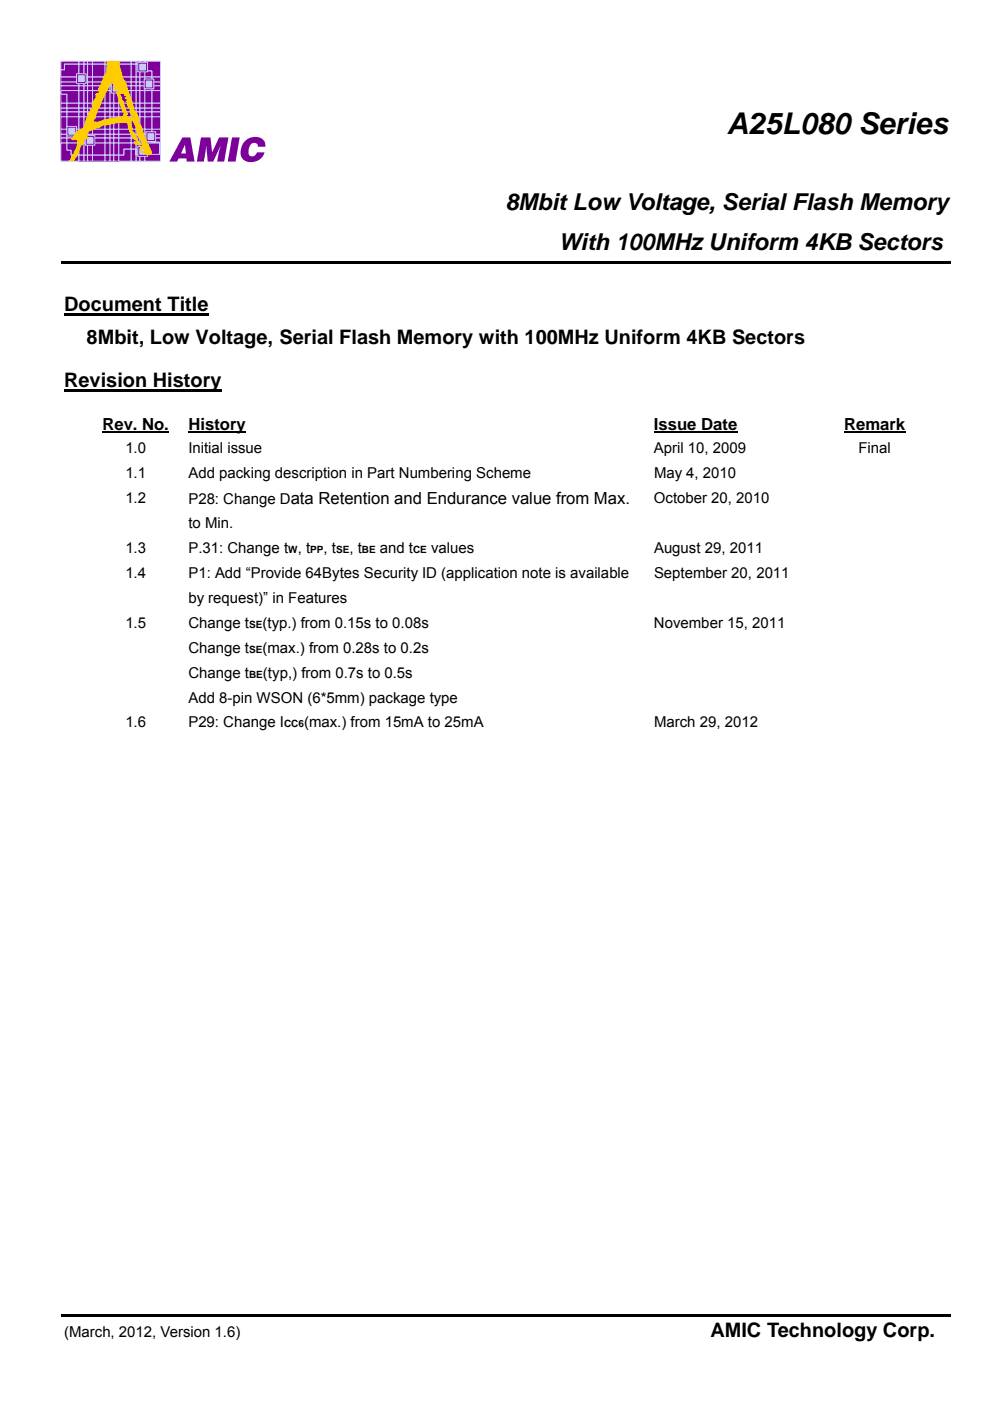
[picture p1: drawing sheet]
<svg xmlns="http://www.w3.org/2000/svg" width="210mm" height="297mm" viewBox="0 0 210 297" stroke-linecap="round" stroke-linejoin="round" font-family="sans-serif">
<path d="M13.1 55.4h188.6v.5h-188.6zM13.1 278.6h188.6v.5h-188.6z" fill="#000"/>
<path d="M12.9 14.8v5.2z" fill-rule="evenodd" fill="#7e009a"/>
<path d="M12.9 14.8v5.2z" fill="none" stroke="#ccf" stroke-width=".21"/>
<path d="M30.7 13h3.3v3.3h-1.8v-1.3h-1.4z" fill-rule="evenodd" fill="#7e009a"/>
<path d="M30.7 13h3.3v3.3h-1.8v-1.3h-1.4z" fill="none" stroke="#ccf" stroke-width=".21"/>
<path d="M30.7 13.6l.1 1.4h1.4v1.3h-1.5z" fill-rule="evenodd" fill="#7e009a"/>
<path d="M30.7 13.6l.1 1.4h1.4v1.3h-1.5z" fill="none" stroke="#ccf" stroke-width=".21"/>
<path d="M23.3 17.4h.9v.8h-.9z" fill="#7e009a"/>
<path d="M23.3 17.4h.9v.8h-.9z" fill="none" stroke="#ccf" stroke-width=".21"/>
<path d="M25.2 17.4h2.6v.8h-2.6z" fill="#7e009a"/>
<path d="M25.2 17.4h2.6v.8h-2.6z" fill="none" stroke="#ccf" stroke-width=".21"/>
<path d="M28.9 13h.8v.6h-.8z" fill="#7e009a"/>
<path d="M28.9 13h.8v.6h-.8z" fill="none" stroke="#ccf" stroke-width=".21"/>
<path d="M28.9 13.6h.8v2.7h-.8z" fill="#7e009a"/>
<path d="M28.9 13.6h.8v2.7h-.8z" fill="none" stroke="#ccf" stroke-width=".21"/>
<path d="M23.3 24.7h.9v2.7h-.9z" fill="#7e009a"/>
<path d="M23.3 24.7h.9v2.7h-.9z" fill="none" stroke="#ccf" stroke-width=".21"/>
<path d="M17.8 17.4h.8v.8h-.8z" fill="#7e009a"/>
<path d="M17.8 17.4h.8v.8h-.8z" fill="none" stroke="#ccf" stroke-width=".21"/>
<path d="M19.6 17.4h2.7v.8h-2.7z" fill="#7e009a"/>
<path d="M19.6 17.4h2.7v.8h-2.7z" fill="none" stroke="#ccf" stroke-width=".21"/>
<path d="M19.6 24.7h2.7v2.7h-2.7z" fill="#7e009a"/>
<path d="M19.6 24.7h2.7v2.7h-2.7z" fill="none" stroke="#ccf" stroke-width=".21"/>
<path d="M17.8 13h.8v.6h-.8z" fill="#7e009a"/>
<path d="M17.8 13h.8v.6h-.8z" fill="none" stroke="#ccf" stroke-width=".21"/>
<path d="M17.8 13.6h.8v2.7h-.8z" fill="#7e009a"/>
<path d="M17.8 13.6h.8v2.7h-.8z" fill="none" stroke="#ccf" stroke-width=".21"/>
<path d="M23.3 22.9h.9v.8h-.9z" fill="#7e009a"/>
<path d="M23.3 22.9h.9v.8h-.9z" fill="none" stroke="#ccf" stroke-width=".21"/>
<path d="M12.9 13h3.8v.6h-3v1.2h-.8z" fill-rule="evenodd" fill="#7e009a"/>
<path d="M12.9 13h3.8v.6h-3v1.2h-.8z" fill="none" stroke="#ccf" stroke-width=".21"/>
<path d="M13.7 13.6h3v2.7h-3.8v-1.5h.8z" fill-rule="evenodd" fill="#7e009a"/>
<path d="M13.7 13.6h3v2.7h-3.8v-1.5h.8z" fill="none" stroke="#ccf" stroke-width=".21"/>
<path d="M25.2 22.9h2.6v.8h-2.6z" fill="#7e009a"/>
<path d="M25.2 22.9h2.6v.8h-2.6z" fill="none" stroke="#ccf" stroke-width=".21"/>
<path d="M19.6 13h2.7v.6h-2.7z" fill="#7e009a"/>
<path d="M19.6 13h2.7v.6h-2.7z" fill="none" stroke="#ccf" stroke-width=".21"/>
<path d="M19.6 13.6h2.7v2.7h-2.7z" fill="#7e009a"/>
<path d="M19.6 13.6h2.7v2.7h-2.7z" fill="none" stroke="#ccf" stroke-width=".21"/>
<path d="M25.2 13h2.6v.6h-2.6z" fill="#7e009a"/>
<path d="M25.2 13h2.6v.6h-2.6z" fill="none" stroke="#ccf" stroke-width=".21"/>
<path d="M25.2 13.6h2.6v2.7h-2.6z" fill="#7e009a"/>
<path d="M25.2 13.6h2.6v2.7h-2.6z" fill="none" stroke="#ccf" stroke-width=".21"/>
<path d="M25.2 24.7h2.6v2.7h-2.6z" fill="#7e009a"/>
<path d="M25.2 24.7h2.6v2.7h-2.6z" fill="none" stroke="#ccf" stroke-width=".21"/>
<path d="M23.3 13h.9v.6h-.9z" fill="#7e009a"/>
<path d="M23.3 13h.9v.6h-.9z" fill="none" stroke="#ccf" stroke-width=".21"/>
<path d="M23.3 13.6h.9v2.7h-.9z" fill="#7e009a"/>
<path d="M23.3 13.6h.9v2.7h-.9z" fill="none" stroke="#ccf" stroke-width=".21"/>
<path d="M19.6 19.2h2.7v2.7h-2.7z" fill="#7e009a"/>
<path d="M19.6 19.2h2.7v2.7h-2.7z" fill="none" stroke="#ccf" stroke-width=".21"/>
<path d="M28.9 22.9h.8v.8h-.8z" fill="#7e009a"/>
<path d="M28.9 22.9h.8v.8h-.8z" fill="none" stroke="#ccf" stroke-width=".21"/>
<path d="M23.3 19.2h.9v2.7h-.9z" fill="#7e009a"/>
<path d="M23.3 19.2h.9v2.7h-.9z" fill="none" stroke="#ccf" stroke-width=".21"/>
<path d="M28.9 24.7h.8v2.7h-.8z" fill="#7e009a"/>
<path d="M28.9 24.7h.8v2.7h-.8z" fill="none" stroke="#ccf" stroke-width=".21"/>
<path d="M28.9 19.2h.8v2.7h-.8z" fill="#7e009a"/>
<path d="M28.9 19.2h.8v2.7h-.8z" fill="none" stroke="#ccf" stroke-width=".21"/>
<path d="M28.9 28.4h.8v.9h-.8z" fill="#7e009a"/>
<path d="M28.9 28.4h.8v.9h-.8z" fill="none" stroke="#ccf" stroke-width=".21"/>
<path d="M28.9 17.4h.8v.8h-.8z" fill="#7e009a"/>
<path d="M28.9 17.4h.8v.8h-.8z" fill="none" stroke="#ccf" stroke-width=".21"/>
<path d="M12.9 17.4h3.8v.8h-3.8z" fill="#7e009a"/>
<path d="M12.9 17.4h3.8v.8h-3.8z" fill="none" stroke="#ccf" stroke-width=".21"/>
<path d="M23.3 28.4h.9v.9h-.9z" fill="#7e009a"/>
<path d="M23.3 28.4h.9v.9h-.9z" fill="none" stroke="#ccf" stroke-width=".21"/>
<path d="M17.8 24.7h.8v2.7h-.8z" fill="#7e009a"/>
<path d="M17.8 24.7h.8v2.7h-.8z" fill="none" stroke="#ccf" stroke-width=".21"/>
<path d="M17.8 22.9h.8v.8h-.8z" fill="#7e009a"/>
<path d="M17.8 22.9h.8v.8h-.8z" fill="none" stroke="#ccf" stroke-width=".21"/>
<path d="M25.2 28.4h2.6v.9h-2.6z" fill="#7e009a"/>
<path d="M25.2 28.4h2.6v.9h-2.6z" fill="none" stroke="#ccf" stroke-width=".21"/>
<path d="M17.8 28.4h.8v.9h-.8z" fill="#7e009a"/>
<path d="M17.8 28.4h.8v.9h-.8z" fill="none" stroke="#ccf" stroke-width=".21"/>
<path d="M19.6 28.4h2.7v.9h-2.7z" fill="#7e009a"/>
<path d="M19.6 28.4h2.7v.9h-2.7z" fill="none" stroke="#ccf" stroke-width=".21"/>
<path d="M19.6 22.9h2.7v.8h-2.7z" fill="#7e009a"/>
<path d="M19.6 22.9h2.7v.8h-2.7z" fill="none" stroke="#ccf" stroke-width=".21"/>
<path d="M17.8 19.2h.8v2.7h-.8z" fill="#7e009a"/>
<path d="M17.8 19.2h.8v2.7h-.8z" fill="none" stroke="#ccf" stroke-width=".21"/>
<path d="M12.9 24.7h1.3v2.7h-1.3z" fill="#7e009a"/>
<path d="M12.9 24.7h1.3v2.7h-1.3z" fill="none" stroke="#ccf" stroke-width=".21"/>
<path d="M14.2 24.7h2.5v2.7h-2.5z" fill="#7e009a"/>
<path d="M14.2 24.7h2.5v2.7h-2.5z" fill="none" stroke="#ccf" stroke-width=".21"/>
<path d="M32.2 19.2h1.8v2.7h-1.8z" fill="#7e009a"/>
<path d="M32.2 19.2h1.8v2.7h-1.8z" fill="none" stroke="#ccf" stroke-width=".21"/>
<path d="M30.7 19.2h1.5v2.7h-1.5z" fill="#7e009a"/>
<path d="M30.7 19.2h1.5v2.7h-1.5z" fill="none" stroke="#ccf" stroke-width=".21"/>
<path d="M12.9 30.3h1.3v1.5h.9v1.1h1.6v1.3h-3.8z" fill-rule="evenodd" fill="#7e009a"/>
<path d="M12.9 30.3h1.3v1.5h.9v1.1h1.6v1.3h-3.8z" fill="none" stroke="#ccf" stroke-width=".21"/>
<path d="M14.2 30.3h2.5v2.6h-1.6v-1.1h-.9z" fill-rule="evenodd" fill="#7e009a"/>
<path d="M14.2 30.3h2.5v2.6h-1.6v-1.1h-.9z" fill="none" stroke="#ccf" stroke-width=".21"/>
<path d="M12.9 28.4h1.3v.9h-1.3z" fill="#7e009a"/>
<path d="M12.9 28.4h1.3v.9h-1.3z" fill="none" stroke="#ccf" stroke-width=".21"/>
<path d="M14.2 28.4h2.5v.9h-2.5z" fill="#7e009a"/>
<path d="M14.2 28.4h2.5v.9h-2.5z" fill="none" stroke="#ccf" stroke-width=".21"/>
<path d="M25.2 19.2h2.6v2.7h-2.6z" fill="#7e009a"/>
<path d="M25.2 19.2h2.6v2.7h-2.6z" fill="none" stroke="#ccf" stroke-width=".21"/>
<path d="M17.8 32.9h.8v1.3h-.8z" fill="#7e009a"/>
<path d="M17.8 32.9h.8v1.3h-.8z" fill="none" stroke="#ccf" stroke-width=".21"/>
<path d="M17.8 30.3h.8v2.6h-.8z" fill="#7e009a"/>
<path d="M17.8 30.3h.8v2.6h-.8z" fill="none" stroke="#ccf" stroke-width=".21"/>
<path d="M26.3 31.6h1.5v2.6h-2.6v-1.3h1.1z" fill-rule="evenodd" fill="#7e009a"/>
<path d="M26.3 31.6h1.5v2.6h-2.6v-1.3h1.1z" fill="none" stroke="#ccf" stroke-width=".21"/>
<path d="M25.2 30.3h2.6v1.3h-1.5v1.3h-1.1z" fill-rule="evenodd" fill="#7e009a"/>
<path d="M25.2 30.3h2.6v1.3h-1.5v1.3h-1.1z" fill="none" stroke="#ccf" stroke-width=".21"/>
<path d="M30.7 32.7h3.1v-2.4h.2v3.9h-3.3z" fill-rule="evenodd" fill="#7e009a"/>
<path d="M30.7 32.7h3.1v-2.4h.2v3.9h-3.3z" fill="none" stroke="#ccf" stroke-width=".21"/>
<path d="M30.7 30.3h3.1v2.4h-3.1z" fill="#7e009a"/>
<path d="M30.7 30.3h3.1v2.4h-3.1z" fill="none" stroke="#ccf" stroke-width=".21"/>
<path d="M28.9 32.7h.8v1.5h-.8z" fill="#7e009a"/>
<path d="M28.9 32.7h.8v1.5h-.8z" fill="none" stroke="#ccf" stroke-width=".21"/>
<path d="M28.9 30.3h.8v2.4h-.8z" fill="#7e009a"/>
<path d="M28.9 30.3h.8v2.4h-.8z" fill="none" stroke="#ccf" stroke-width=".21"/>
<path d="M32.2 28.4h1.8v.9h-1.8z" fill="#7e009a"/>
<path d="M32.2 28.4h1.8v.9h-1.8z" fill="none" stroke="#ccf" stroke-width=".21"/>
<path d="M30.7 28.4h1.5v.9h-1.5z" fill="#7e009a"/>
<path d="M30.7 28.4h1.5v.9h-1.5z" fill="none" stroke="#ccf" stroke-width=".21"/>
<path d="M19.6 32.9h2.7v1.3h-2.7z" fill="#7e009a"/>
<path d="M19.6 32.9h2.7v1.3h-2.7z" fill="none" stroke="#ccf" stroke-width=".21"/>
<path d="M19.6 30.3h2.7v2.6h-2.7z" fill="#7e009a"/>
<path d="M19.6 30.3h2.7v2.6h-2.7z" fill="none" stroke="#ccf" stroke-width=".21"/>
<path d="M32.2 24.7h1.8v2.7h-1.8z" fill="#7e009a"/>
<path d="M32.2 24.7h1.8v2.7h-1.8z" fill="none" stroke="#ccf" stroke-width=".21"/>
<path d="M30.7 24.7h1.5v2.7h-1.5z" fill="#7e009a"/>
<path d="M30.7 24.7h1.5v2.7h-1.5z" fill="none" stroke="#ccf" stroke-width=".21"/>
<path d="M12.9 20h1.3v1.9h-1.3z" fill="#7e009a"/>
<path d="M12.9 20h1.3v1.9h-1.3z" fill="none" stroke="#ccf" stroke-width=".21"/>
<path d="M12.9 19.2h3.8v2.7h-2.5v-1.9h-1.3z" fill-rule="evenodd" fill="#7e009a"/>
<path d="M12.9 19.2h3.8v2.7h-2.5v-1.9h-1.3z" fill="none" stroke="#ccf" stroke-width=".21"/>
<path d="M23.3 32.9h.9v1.3h-.9z" fill="#7e009a"/>
<path d="M23.3 32.9h.9v1.3h-.9z" fill="none" stroke="#ccf" stroke-width=".21"/>
<path d="M23.3 30.3h.9v2.6h-.9z" fill="#7e009a"/>
<path d="M23.3 30.3h.9v2.6h-.9z" fill="none" stroke="#ccf" stroke-width=".21"/>
<path d="M32.2 22.9h1.8v.8h-1.8z" fill="#7e009a"/>
<path d="M32.2 22.9h1.8v.8h-1.8z" fill="none" stroke="#ccf" stroke-width=".21"/>
<path d="M30.7 22.9h1.5v.8h-1.5z" fill="#7e009a"/>
<path d="M30.7 22.9h1.5v.8h-1.5z" fill="none" stroke="#ccf" stroke-width=".21"/>
<path d="M32.2 17.4h1.8v.8h-1.8z" fill="#7e009a"/>
<path d="M32.2 17.4h1.8v.8h-1.8z" fill="none" stroke="#ccf" stroke-width=".21"/>
<path d="M30.7 17.4h1.5v.8h-1.5z" fill="#7e009a"/>
<path d="M30.7 17.4h1.5v.8h-1.5z" fill="none" stroke="#ccf" stroke-width=".21"/>
<path d="M12.9 22.9h1.3v.8h-1.3z" fill="#7e009a"/>
<path d="M12.9 22.9h1.3v.8h-1.3z" fill="none" stroke="#ccf" stroke-width=".21"/>
<path d="M14.2 22.9h2.5v.8h-2.5z" fill="#7e009a"/>
<path d="M14.2 22.9h2.5v.8h-2.5z" fill="none" stroke="#ccf" stroke-width=".21"/>
<path d="M19.6 16.3h2.7v1.1h-2.7z" fill="#7e009a"/>
<path d="M19.6 16.3h2.7v1.1h-2.7z" fill="none" stroke="#ccf" stroke-width=".21"/>
<path d="M23.3 16.3h.9v1.1h-.9z" fill="#7e009a"/>
<path d="M23.3 16.3h.9v1.1h-.9z" fill="none" stroke="#ccf" stroke-width=".21"/>
<path d="M25.2 16.3h2.6v1.1h-2.6z" fill="#7e009a"/>
<path d="M25.2 16.3h2.6v1.1h-2.6z" fill="none" stroke="#ccf" stroke-width=".21"/>
<path d="M12.9 16.3h3.8v1.1h-3.8z" fill="#7e009a"/>
<path d="M12.9 16.3h3.8v1.1h-3.8z" fill="none" stroke="#ccf" stroke-width=".21"/>
<path d="M17.8 16.3h.8v1.1h-.8z" fill="#7e009a"/>
<path d="M17.8 16.3h.8v1.1h-.8z" fill="none" stroke="#ccf" stroke-width=".21"/>
<path d="M28.9 16.3h.8v1.1h-.8z" fill="#7e009a"/>
<path d="M28.9 16.3h.8v1.1h-.8z" fill="none" stroke="#ccf" stroke-width=".21"/>
<path d="M32.2 16.3h1.8v1.1h-1.8z" fill="#7e009a"/>
<path d="M32.2 16.3h1.8v1.1h-1.8z" fill="none" stroke="#ccf" stroke-width=".21"/>
<path d="M30.7 16.3h1.5v1.1h-1.5z" fill="#7e009a"/>
<path d="M30.7 16.3h1.5v1.1h-1.5z" fill="none" stroke="#ccf" stroke-width=".21"/>
<path d="M28.9 18.2h.8v1h-.8z" fill="#7e009a"/>
<path d="M28.9 18.2h.8v1h-.8z" fill="none" stroke="#ccf" stroke-width=".21"/>
<path d="M23.3 18.2h.9v1h-.9z" fill="#7e009a"/>
<path d="M23.3 18.2h.9v1h-.9z" fill="none" stroke="#ccf" stroke-width=".21"/>
<path d="M19.6 18.2h2.7v1h-2.7z" fill="#7e009a"/>
<path d="M19.6 18.2h2.7v1h-2.7z" fill="none" stroke="#ccf" stroke-width=".21"/>
<path d="M25.2 18.2h2.6v1h-2.6z" fill="#7e009a"/>
<path d="M25.2 18.2h2.6v1h-2.6z" fill="none" stroke="#ccf" stroke-width=".21"/>
<path d="M12.9 18.2h3.8v1h-3.8z" fill="#7e009a"/>
<path d="M12.9 18.2h3.8v1h-3.8z" fill="none" stroke="#ccf" stroke-width=".21"/>
<path d="M17.8 18.2h.8v1h-.8z" fill="#7e009a"/>
<path d="M17.8 18.2h.8v1h-.8z" fill="none" stroke="#ccf" stroke-width=".21"/>
<path d="M32.2 18.2h1.8v1h-1.8z" fill="#7e009a"/>
<path d="M32.2 18.2h1.8v1h-1.8z" fill="none" stroke="#ccf" stroke-width=".21"/>
<path d="M30.7 18.2h1.5v1h-1.5z" fill="#7e009a"/>
<path d="M30.7 18.2h1.5v1h-1.5z" fill="none" stroke="#ccf" stroke-width=".21"/>
<path d="M19.6 21.9h2.7v1h-2.7z" fill="#7e009a"/>
<path d="M19.6 21.9h2.7v1h-2.7z" fill="none" stroke="#ccf" stroke-width=".21"/>
<path d="M12.9 21.9h1.3v1h-1.3z" fill="#7e009a"/>
<path d="M12.9 21.9h1.3v1h-1.3z" fill="none" stroke="#ccf" stroke-width=".21"/>
<path d="M14.2 21.9h2.5v1h-2.5z" fill="#7e009a"/>
<path d="M14.2 21.9h2.5v1h-2.5z" fill="none" stroke="#ccf" stroke-width=".21"/>
<path d="M32.2 21.9h1.8v1h-1.8z" fill="#7e009a"/>
<path d="M32.2 21.9h1.8v1h-1.8z" fill="none" stroke="#ccf" stroke-width=".21"/>
<path d="M30.7 21.9h1.5v1h-1.5z" fill="#7e009a"/>
<path d="M30.7 21.9h1.5v1h-1.5z" fill="none" stroke="#ccf" stroke-width=".21"/>
<path d="M25.2 21.9h2.6v1h-2.6z" fill="#7e009a"/>
<path d="M25.2 21.9h2.6v1h-2.6z" fill="none" stroke="#ccf" stroke-width=".21"/>
<path d="M17.8 21.9h.8v1h-.8z" fill="#7e009a"/>
<path d="M17.8 21.9h.8v1h-.8z" fill="none" stroke="#ccf" stroke-width=".21"/>
<path d="M28.9 21.9h.8v1h-.8z" fill="#7e009a"/>
<path d="M28.9 21.9h.8v1h-.8z" fill="none" stroke="#ccf" stroke-width=".21"/>
<path d="M23.3 21.9h.9v1h-.9z" fill="#7e009a"/>
<path d="M23.3 21.9h.9v1h-.9z" fill="none" stroke="#ccf" stroke-width=".21"/>
<path d="M32.2 23.7h1.8v1h-1.8z" fill="#7e009a"/>
<path d="M32.2 23.7h1.8v1h-1.8z" fill="none" stroke="#ccf" stroke-width=".21"/>
<path d="M30.7 23.7h1.5v1h-1.5z" fill="#7e009a"/>
<path d="M30.7 23.7h1.5v1h-1.5z" fill="none" stroke="#ccf" stroke-width=".21"/>
<path d="M17.8 23.7h.8v1h-.8z" fill="#7e009a"/>
<path d="M17.8 23.7h.8v1h-.8z" fill="none" stroke="#ccf" stroke-width=".21"/>
<path d="M12.9 23.7h1.3v1h-1.3z" fill="#7e009a"/>
<path d="M12.9 23.7h1.3v1h-1.3z" fill="none" stroke="#ccf" stroke-width=".21"/>
<path d="M14.2 23.7h2.5v1h-2.5z" fill="#7e009a"/>
<path d="M14.2 23.7h2.5v1h-2.5z" fill="none" stroke="#ccf" stroke-width=".21"/>
<path d="M23.3 23.7h.9v1h-.9z" fill="#7e009a"/>
<path d="M23.3 23.7h.9v1h-.9z" fill="none" stroke="#ccf" stroke-width=".21"/>
<path d="M19.6 23.7h2.7v1h-2.7z" fill="#7e009a"/>
<path d="M19.6 23.7h2.7v1h-2.7z" fill="none" stroke="#ccf" stroke-width=".21"/>
<path d="M28.9 23.7h.8v1h-.8z" fill="#7e009a"/>
<path d="M28.9 23.7h.8v1h-.8z" fill="none" stroke="#ccf" stroke-width=".21"/>
<path d="M25.2 23.7h2.6v1h-2.6z" fill="#7e009a"/>
<path d="M25.2 23.7h2.6v1h-2.6z" fill="none" stroke="#ccf" stroke-width=".21"/>
<path d="M28.9 27.4h.8v1h-.8z" fill="#7e009a"/>
<path d="M28.9 27.4h.8v1h-.8z" fill="none" stroke="#ccf" stroke-width=".21"/>
<path d="M23.3 27.4h.9v1h-.9z" fill="#7e009a"/>
<path d="M23.3 27.4h.9v1h-.9z" fill="none" stroke="#ccf" stroke-width=".21"/>
<path d="M17.8 27.4h.8v1h-.8z" fill="#7e009a"/>
<path d="M17.8 27.4h.8v1h-.8z" fill="none" stroke="#ccf" stroke-width=".21"/>
<path d="M25.2 27.4h2.6v1h-2.6z" fill="#7e009a"/>
<path d="M25.2 27.4h2.6v1h-2.6z" fill="none" stroke="#ccf" stroke-width=".21"/>
<path d="M19.6 27.4h2.7v1h-2.7z" fill="#7e009a"/>
<path d="M19.6 27.4h2.7v1h-2.7z" fill="none" stroke="#ccf" stroke-width=".21"/>
<path d="M12.9 27.4h1.3v1h-1.3z" fill="#7e009a"/>
<path d="M12.9 27.4h1.3v1h-1.3z" fill="none" stroke="#ccf" stroke-width=".21"/>
<path d="M14.2 27.4h2.5v1h-2.5z" fill="#7e009a"/>
<path d="M14.2 27.4h2.5v1h-2.5z" fill="none" stroke="#ccf" stroke-width=".21"/>
<path d="M32.2 27.4h1.8v1h-1.8z" fill="#7e009a"/>
<path d="M32.2 27.4h1.8v1h-1.8z" fill="none" stroke="#ccf" stroke-width=".21"/>
<path d="M30.7 27.4h1.5v1h-1.5z" fill="#7e009a"/>
<path d="M30.7 27.4h1.5v1h-1.5z" fill="none" stroke="#ccf" stroke-width=".21"/>
<path d="M28.9 29.3h.8v1h-.8z" fill="#7e009a"/>
<path d="M28.9 29.3h.8v1h-.8z" fill="none" stroke="#ccf" stroke-width=".21"/>
<path d="M17.8 29.3h.8v1h-.8z" fill="#7e009a"/>
<path d="M17.8 29.3h.8v1h-.8z" fill="none" stroke="#ccf" stroke-width=".21"/>
<path d="M23.3 29.3h.9v1h-.9z" fill="#7e009a"/>
<path d="M23.3 29.3h.9v1h-.9z" fill="none" stroke="#ccf" stroke-width=".21"/>
<path d="M25.2 29.3h2.6v1h-2.6z" fill="#7e009a"/>
<path d="M25.2 29.3h2.6v1h-2.6z" fill="none" stroke="#ccf" stroke-width=".21"/>
<path d="M32.2 29.3h1.8v1h-.2v-.1h-1.6z" fill-rule="evenodd" fill="#7e009a"/>
<path d="M32.2 29.3h1.8v1h-.2v-.1h-1.6z" fill="none" stroke="#ccf" stroke-width=".21"/>
<path d="M30.7 29.3h1.5v.9h1.6v.1h-3.1z" fill-rule="evenodd" fill="#7e009a"/>
<path d="M30.7 29.3h1.5v.9h1.6v.1h-3.1z" fill="none" stroke="#ccf" stroke-width=".21"/>
<path d="M12.9 29.3h1.3v1h-1.3z" fill="#7e009a"/>
<path d="M12.9 29.3h1.3v1h-1.3z" fill="none" stroke="#ccf" stroke-width=".21"/>
<path d="M14.2 29.3h2.5v1h-2.5z" fill="#7e009a"/>
<path d="M14.2 29.3h2.5v1h-2.5z" fill="none" stroke="#ccf" stroke-width=".21"/>
<path d="M19.6 29.3h2.7v1h-2.7z" fill="#7e009a"/>
<path d="M19.6 29.3h2.7v1h-2.7z" fill="none" stroke="#ccf" stroke-width=".21"/>
<path d="M16.7 13h1.1v.6h-1.1z" fill="#7e009a"/>
<path d="M16.7 13h1.1v.6h-1.1z" fill="none" stroke="#ccf" stroke-width=".21"/>
<path d="M16.7 13.6h1.1v2.7h-1.1z" fill="#7e009a"/>
<path d="M16.7 13.6h1.1v2.7h-1.1z" fill="none" stroke="#ccf" stroke-width=".21"/>
<path d="M16.7 32.9h1.1v1.3h-1.1z" fill="#7e009a"/>
<path d="M16.7 32.9h1.1v1.3h-1.1z" fill="none" stroke="#ccf" stroke-width=".21"/>
<path d="M16.7 30.3h1.1v2.6h-1.1z" fill="#7e009a"/>
<path d="M16.7 30.3h1.1v2.6h-1.1z" fill="none" stroke="#ccf" stroke-width=".21"/>
<path d="M16.7 24.7h1.1v2.7h-1.1z" fill="#7e009a"/>
<path d="M16.7 24.7h1.1v2.7h-1.1z" fill="none" stroke="#ccf" stroke-width=".21"/>
<path d="M16.7 28.4h1.1v.9h-1.1z" fill="#7e009a"/>
<path d="M16.7 28.4h1.1v.9h-1.1z" fill="none" stroke="#ccf" stroke-width=".21"/>
<path d="M16.7 19.2h1.1v2.7h-1.1z" fill="#7e009a"/>
<path d="M16.7 19.2h1.1v2.7h-1.1z" fill="none" stroke="#ccf" stroke-width=".21"/>
<path d="M16.7 17.4h1.1v.8h-1.1z" fill="#7e009a"/>
<path d="M16.7 17.4h1.1v.8h-1.1z" fill="none" stroke="#ccf" stroke-width=".21"/>
<path d="M16.7 22.9h1.1v.8h-1.1z" fill="#7e009a"/>
<path d="M16.7 22.9h1.1v.8h-1.1z" fill="none" stroke="#ccf" stroke-width=".21"/>
<path d="M16.7 16.3h1.1v1.1h-1.1z" fill="#7e009a"/>
<path d="M16.7 16.3h1.1v1.1h-1.1z" fill="none" stroke="#ccf" stroke-width=".21"/>
<path d="M16.7 18.2h1.1v1h-1.1z" fill="#7e009a"/>
<path d="M16.7 18.2h1.1v1h-1.1z" fill="none" stroke="#ccf" stroke-width=".21"/>
<path d="M16.7 21.9h1.1v1h-1.1z" fill="#7e009a"/>
<path d="M16.7 21.9h1.1v1h-1.1z" fill="none" stroke="#ccf" stroke-width=".21"/>
<path d="M16.7 23.7h1.1v1h-1.1z" fill="#7e009a"/>
<path d="M16.7 23.7h1.1v1h-1.1z" fill="none" stroke="#ccf" stroke-width=".21"/>
<path d="M16.7 27.4h1.1v1h-1.1z" fill="#7e009a"/>
<path d="M16.7 27.4h1.1v1h-1.1z" fill="none" stroke="#ccf" stroke-width=".21"/>
<path d="M16.7 29.3h1.1v1h-1.1z" fill="#7e009a"/>
<path d="M16.7 29.3h1.1v1h-1.1z" fill="none" stroke="#ccf" stroke-width=".21"/>
<path d="M18.6 32.9h1v1.3h-1z" fill="#7e009a"/>
<path d="M18.6 32.9h1v1.3h-1z" fill="none" stroke="#ccf" stroke-width=".21"/>
<path d="M18.6 30.3h1v2.6h-1z" fill="#7e009a"/>
<path d="M18.6 30.3h1v2.6h-1z" fill="none" stroke="#ccf" stroke-width=".21"/>
<path d="M18.6 24.7h1v2.7h-1z" fill="#7e009a"/>
<path d="M18.6 24.7h1v2.7h-1z" fill="none" stroke="#ccf" stroke-width=".21"/>
<path d="M18.6 19.2h1v2.7h-1z" fill="#7e009a"/>
<path d="M18.6 19.2h1v2.7h-1z" fill="none" stroke="#ccf" stroke-width=".21"/>
<path d="M18.6 22.9h1v.8h-1z" fill="#7e009a"/>
<path d="M18.6 22.9h1v.8h-1z" fill="none" stroke="#ccf" stroke-width=".21"/>
<path d="M18.6 17.4h1v.8h-1z" fill="#7e009a"/>
<path d="M18.6 17.4h1v.8h-1z" fill="none" stroke="#ccf" stroke-width=".21"/>
<path d="M18.6 13h1v.6h-1z" fill="#7e009a"/>
<path d="M18.6 13h1v.6h-1z" fill="none" stroke="#ccf" stroke-width=".21"/>
<path d="M18.6 13.6h1v2.7h-1z" fill="#7e009a"/>
<path d="M18.6 13.6h1v2.7h-1z" fill="none" stroke="#ccf" stroke-width=".21"/>
<path d="M18.6 28.4h1v.9h-1z" fill="#7e009a"/>
<path d="M18.6 28.4h1v.9h-1z" fill="none" stroke="#ccf" stroke-width=".21"/>
<path d="M18.6 16.3h1v1.1h-1z" fill="#7e009a"/>
<path d="M18.6 16.3h1v1.1h-1z" fill="none" stroke="#ccf" stroke-width=".21"/>
<path d="M18.6 18.2h1v1h-1z" fill="#7e009a"/>
<path d="M18.6 18.2h1v1h-1z" fill="none" stroke="#ccf" stroke-width=".21"/>
<path d="M18.6 21.9h1v1h-1z" fill="#7e009a"/>
<path d="M18.6 21.9h1v1h-1z" fill="none" stroke="#ccf" stroke-width=".21"/>
<path d="M18.6 23.7h1v1h-1z" fill="#7e009a"/>
<path d="M18.6 23.7h1v1h-1z" fill="none" stroke="#ccf" stroke-width=".21"/>
<path d="M18.6 27.4h1v1h-1z" fill="#7e009a"/>
<path d="M18.6 27.4h1v1h-1z" fill="none" stroke="#ccf" stroke-width=".21"/>
<path d="M18.6 29.3h1v1h-1z" fill="#7e009a"/>
<path d="M18.6 29.3h1v1h-1z" fill="none" stroke="#ccf" stroke-width=".21"/>
<path d="M22.3 24.7h1v2.7h-1z" fill="#7e009a"/>
<path d="M22.3 24.7h1v2.7h-1z" fill="none" stroke="#ccf" stroke-width=".21"/>
<path d="M22.3 22.9h1v.8h-1z" fill="#7e009a"/>
<path d="M22.3 22.9h1v.8h-1z" fill="none" stroke="#ccf" stroke-width=".21"/>
<path d="M22.3 19.2h1v2.7h-1z" fill="#7e009a"/>
<path d="M22.3 19.2h1v2.7h-1z" fill="none" stroke="#ccf" stroke-width=".21"/>
<path d="M22.3 13h1v.6h-1z" fill="#7e009a"/>
<path d="M22.3 13h1v.6h-1z" fill="none" stroke="#ccf" stroke-width=".21"/>
<path d="M22.3 13.6h1v2.7h-1z" fill="#7e009a"/>
<path d="M22.3 13.6h1v2.7h-1z" fill="none" stroke="#ccf" stroke-width=".21"/>
<path d="M22.3 28.4h1v.9h-1z" fill="#7e009a"/>
<path d="M22.3 28.4h1v.9h-1z" fill="none" stroke="#ccf" stroke-width=".21"/>
<path d="M22.3 32.9h1v1.3h-1z" fill="#7e009a"/>
<path d="M22.3 32.9h1v1.3h-1z" fill="none" stroke="#ccf" stroke-width=".21"/>
<path d="M22.3 30.3h1v2.6h-1z" fill="#7e009a"/>
<path d="M22.3 30.3h1v2.6h-1z" fill="none" stroke="#ccf" stroke-width=".21"/>
<path d="M22.3 17.4h1v.8h-1z" fill="#7e009a"/>
<path d="M22.3 17.4h1v.8h-1z" fill="none" stroke="#ccf" stroke-width=".21"/>
<path d="M22.3 16.3h1v1.1h-1z" fill="#7e009a"/>
<path d="M22.3 16.3h1v1.1h-1z" fill="none" stroke="#ccf" stroke-width=".21"/>
<path d="M22.3 18.2h1v1h-1z" fill="#7e009a"/>
<path d="M22.3 18.2h1v1h-1z" fill="none" stroke="#ccf" stroke-width=".21"/>
<path d="M22.3 21.9h1v1h-1z" fill="#7e009a"/>
<path d="M22.3 21.9h1v1h-1z" fill="none" stroke="#ccf" stroke-width=".21"/>
<path d="M22.3 23.7h1v1h-1z" fill="#7e009a"/>
<path d="M22.3 23.7h1v1h-1z" fill="none" stroke="#ccf" stroke-width=".21"/>
<path d="M22.3 27.4h1v1h-1z" fill="#7e009a"/>
<path d="M22.3 27.4h1v1h-1z" fill="none" stroke="#ccf" stroke-width=".21"/>
<path d="M22.3 29.3h1v1h-1z" fill="#7e009a"/>
<path d="M22.3 29.3h1v1h-1z" fill="none" stroke="#ccf" stroke-width=".21"/>
<path d="M24.2 28.4h1v.9h-1z" fill="#7e009a"/>
<path d="M24.2 28.4h1v.9h-1z" fill="none" stroke="#ccf" stroke-width=".21"/>
<path d="M24.2 32.9h1v1.3h-1z" fill="#7e009a"/>
<path d="M24.2 32.9h1v1.3h-1z" fill="none" stroke="#ccf" stroke-width=".21"/>
<path d="M24.2 30.3h1v2.6h-1z" fill="#7e009a"/>
<path d="M24.2 30.3h1v2.6h-1z" fill="none" stroke="#ccf" stroke-width=".21"/>
<path d="M24.2 19.2h1v2.7h-1z" fill="#7e009a"/>
<path d="M24.2 19.2h1v2.7h-1z" fill="none" stroke="#ccf" stroke-width=".21"/>
<path d="M24.2 17.4h1v.8h-1z" fill="#7e009a"/>
<path d="M24.2 17.4h1v.8h-1z" fill="none" stroke="#ccf" stroke-width=".21"/>
<path d="M24.2 24.7h1v2.7h-1z" fill="#7e009a"/>
<path d="M24.2 24.7h1v2.7h-1z" fill="none" stroke="#ccf" stroke-width=".21"/>
<path d="M24.2 13h1v.6h-1z" fill="#7e009a"/>
<path d="M24.2 13h1v.6h-1z" fill="none" stroke="#ccf" stroke-width=".21"/>
<path d="M24.2 13.6h1v2.7h-1z" fill="#7e009a"/>
<path d="M24.2 13.6h1v2.7h-1z" fill="none" stroke="#ccf" stroke-width=".21"/>
<path d="M24.2 22.9h1v.8h-1z" fill="#7e009a"/>
<path d="M24.2 22.9h1v.8h-1z" fill="none" stroke="#ccf" stroke-width=".21"/>
<path d="M24.2 16.3h1v1.1h-1z" fill="#7e009a"/>
<path d="M24.2 16.3h1v1.1h-1z" fill="none" stroke="#ccf" stroke-width=".21"/>
<path d="M24.2 18.2h1v1h-1z" fill="#7e009a"/>
<path d="M24.2 18.2h1v1h-1z" fill="none" stroke="#ccf" stroke-width=".21"/>
<path d="M24.2 21.9h1v1h-1z" fill="#7e009a"/>
<path d="M24.2 21.9h1v1h-1z" fill="none" stroke="#ccf" stroke-width=".21"/>
<path d="M24.2 23.7h1v1h-1z" fill="#7e009a"/>
<path d="M24.2 23.7h1v1h-1z" fill="none" stroke="#ccf" stroke-width=".21"/>
<path d="M24.2 27.4h1v1h-1z" fill="#7e009a"/>
<path d="M24.2 27.4h1v1h-1z" fill="none" stroke="#ccf" stroke-width=".21"/>
<path d="M24.2 29.3h1v1h-1z" fill="#7e009a"/>
<path d="M24.2 29.3h1v1h-1z" fill="none" stroke="#ccf" stroke-width=".21"/>
<path d="M27.8 13h1.1v.6h-1.1z" fill="#7e009a"/>
<path d="M27.8 13h1.1v.6h-1.1z" fill="none" stroke="#ccf" stroke-width=".21"/>
<path d="M27.8 13.6h1.1v2.7h-1.1z" fill="#7e009a"/>
<path d="M27.8 13.6h1.1v2.7h-1.1z" fill="none" stroke="#ccf" stroke-width=".21"/>
<path d="M27.8 22.9h1.1v.8h-1.1z" fill="#7e009a"/>
<path d="M27.8 22.9h1.1v.8h-1.1z" fill="none" stroke="#ccf" stroke-width=".21"/>
<path d="M27.8 17.4h1.1v.8h-1.1z" fill="#7e009a"/>
<path d="M27.8 17.4h1.1v.8h-1.1z" fill="none" stroke="#ccf" stroke-width=".21"/>
<path d="M27.8 31.6h1l.1 2.6h-1.1z" fill-rule="evenodd" fill="#7e009a"/>
<path d="M27.8 31.6h1l.1 2.6h-1.1z" fill="none" stroke="#ccf" stroke-width=".21"/>
<path d="M27.8 30.3h1.1v2.4l-.1-1.1h-1z" fill-rule="evenodd" fill="#7e009a"/>
<path d="M27.8 30.3h1.1v2.4l-.1-1.1h-1z" fill="none" stroke="#ccf" stroke-width=".21"/>
<path d="M27.8 19.2h1.1v2.7h-1.1z" fill="#7e009a"/>
<path d="M27.8 19.2h1.1v2.7h-1.1z" fill="none" stroke="#ccf" stroke-width=".21"/>
<path d="M27.8 28.4h1.1v.9h-1.1z" fill="#7e009a"/>
<path d="M27.8 28.4h1.1v.9h-1.1z" fill="none" stroke="#ccf" stroke-width=".21"/>
<path d="M27.8 24.7h1.1v2.7h-1.1z" fill="#7e009a"/>
<path d="M27.8 24.7h1.1v2.7h-1.1z" fill="none" stroke="#ccf" stroke-width=".21"/>
<path d="M27.8 16.3h1.1v1.1h-1.1z" fill="#7e009a"/>
<path d="M27.8 16.3h1.1v1.1h-1.1z" fill="none" stroke="#ccf" stroke-width=".21"/>
<path d="M27.8 18.2h1.1v1h-1.1z" fill="#7e009a"/>
<path d="M27.8 18.2h1.1v1h-1.1z" fill="none" stroke="#ccf" stroke-width=".21"/>
<path d="M27.8 21.9h1.1v1h-1.1z" fill="#7e009a"/>
<path d="M27.8 21.9h1.1v1h-1.1z" fill="none" stroke="#ccf" stroke-width=".21"/>
<path d="M27.8 23.7h1.1v1h-1.1z" fill="#7e009a"/>
<path d="M27.8 23.7h1.1v1h-1.1z" fill="none" stroke="#ccf" stroke-width=".21"/>
<path d="M27.8 27.4h1.1v1h-1.1z" fill="#7e009a"/>
<path d="M27.8 27.4h1.1v1h-1.1z" fill="none" stroke="#ccf" stroke-width=".21"/>
<path d="M27.8 29.3h1.1v1h-1.1z" fill="#7e009a"/>
<path d="M27.8 29.3h1.1v1h-1.1z" fill="none" stroke="#ccf" stroke-width=".21"/>
<path d="M29.7 32.7h1v1.5h-1z" fill="#7e009a"/>
<path d="M29.7 32.7h1v1.5h-1z" fill="none" stroke="#ccf" stroke-width=".21"/>
<path d="M29.7 30.3h1v2.4h-1z" fill="#7e009a"/>
<path d="M29.7 30.3h1v2.4h-1z" fill="none" stroke="#ccf" stroke-width=".21"/>
<path d="M29.7 13h1v.6h-1z" fill="#7e009a"/>
<path d="M29.7 13h1v.6h-1z" fill="none" stroke="#ccf" stroke-width=".21"/>
<path d="M29.7 13.6h1v2.7h-1z" fill="#7e009a"/>
<path d="M29.7 13.6h1v2.7h-1z" fill="none" stroke="#ccf" stroke-width=".21"/>
<path d="M29.7 22.9h1v.8h-1z" fill="#7e009a"/>
<path d="M29.7 22.9h1v.8h-1z" fill="none" stroke="#ccf" stroke-width=".21"/>
<path d="M29.7 24.7h1v2.7h-1z" fill="#7e009a"/>
<path d="M29.7 24.7h1v2.7h-1z" fill="none" stroke="#ccf" stroke-width=".21"/>
<path d="M29.7 28.4h1v.9h-1z" fill="#7e009a"/>
<path d="M29.7 28.4h1v.9h-1z" fill="none" stroke="#ccf" stroke-width=".21"/>
<path d="M29.7 19.2h1v2.7h-1z" fill="#7e009a"/>
<path d="M29.7 19.2h1v2.7h-1z" fill="none" stroke="#ccf" stroke-width=".21"/>
<path d="M29.7 17.4h1v.8h-1z" fill="#7e009a"/>
<path d="M29.7 17.4h1v.8h-1z" fill="none" stroke="#ccf" stroke-width=".21"/>
<path d="M29.7 16.3h1v1.1h-1z" fill="#7e009a"/>
<path d="M29.7 16.3h1v1.1h-1z" fill="none" stroke="#ccf" stroke-width=".21"/>
<path d="M29.7 18.2h1v1h-1z" fill="#7e009a"/>
<path d="M29.7 18.2h1v1h-1z" fill="none" stroke="#ccf" stroke-width=".21"/>
<path d="M29.7 21.9h1v1h-1z" fill="#7e009a"/>
<path d="M29.7 21.9h1v1h-1z" fill="none" stroke="#ccf" stroke-width=".21"/>
<path d="M29.7 23.7h1v1h-1z" fill="#7e009a"/>
<path d="M29.7 23.7h1v1h-1z" fill="none" stroke="#ccf" stroke-width=".21"/>
<path d="M29.7 27.4h1v1h-1z" fill="#7e009a"/>
<path d="M29.7 27.4h1v1h-1z" fill="none" stroke="#ccf" stroke-width=".21"/>
<path d="M29.7 29.3h1v1h-1z" fill="#7e009a"/>
<path d="M29.7 29.3h1v1h-1z" fill="none" stroke="#ccf" stroke-width=".21"/>
<path d="M16.2 15.6h2.1v2.1h-2.1z" fill="#7e009a"/>
<path d="M16.2 15.6h2.1v2.1h-2.1z" fill="none" stroke="#ccf" stroke-width=".21"/>
<path d="M22.7 13.6h2v2h-2z" fill="#7e009a"/>
<path d="M22.7 13.6h2v2h-2z" fill="none" stroke="#ccf" stroke-width=".21"/>
<path d="M30.6 16.8h2v2h-2z" fill="#7e009a"/>
<path d="M30.6 16.8h2v2h-2z" fill="none" stroke="#ccf" stroke-width=".21"/>
<path d="M14.2 26.8h2v2.1h-2z" fill="#7e009a"/>
<path d="M14.2 26.8h2v2.1h-2z" fill="none" stroke="#ccf" stroke-width=".21"/>
<path d="M31 27.9h2v2.1h-2z" fill="#7e009a"/>
<path d="M31 27.9h2v2.1h-2z" fill="none" stroke="#ccf" stroke-width=".21"/>
<path d="M29.2 13.2h2.1v2h-2.1z" fill="#7e009a"/>
<path d="M29.2 13.2h2.1v2h-2.1z" fill="none" stroke="#ccf" stroke-width=".21"/>
<path d="M23.6 17.7h2.1v2h-2.1z" fill="#7e009a"/>
<path d="M23.6 17.7h2.1v2h-2.1z" fill="none" stroke="#ccf" stroke-width=".21"/>
<path d="M29.2 31.1h2.1v2.1h-2.1z" fill="#7e009a"/>
<path d="M29.2 31.1h2.1v2h-2.1z" fill="none" stroke="#ccf" stroke-width=".21"/>
<path d="M18.1 28.8h2v2h-2z" fill="#7e009a"/>
<path d="M18.1 28.8h2v2h-2z" fill="none" stroke="#ccf" stroke-width=".21"/>
<path d="M16.6 16h1.3v1.3h-1.3z" fill="#ccf"/>
<path d="M16.6 16h1.3v1.3h-1.3z" fill="none" stroke="#ccf" stroke-width=".21"/>
<path d="M23.1 14h1.2v1.2h-1.2z" fill="#7e009a"/>
<path d="M23.1 14h1.2v1.2h-1.2z" fill="none" stroke="#ccf" stroke-width=".21"/>
<path d="M31 17.2h1.2v1.2h-1.2z" fill="#ccf"/>
<path d="M31 17.2h1.2v1.2h-1.2z" fill="none" stroke="#ccf" stroke-width=".21"/>
<path d="M14.6 27.2h1.3v1.2h-1.3z" fill="#ccf"/>
<path d="M14.6 27.2h1.3v1.2h-1.3z" fill="none" stroke="#ccf" stroke-width=".21"/>
<path d="M31.4 28.3h1.2v1.3h-1.2z" fill="#ccf"/>
<path d="M31.4 28.3h1.2v1.2h-1.2z" fill="none" stroke="#ccf" stroke-width=".21"/>
<path d="M29.7 13.6h1.2v1.2h-1.2z" fill="#ccf"/>
<path d="M29.7 13.6h1.2v1.2h-1.2z" fill="none" stroke="#ccf" stroke-width=".21"/>
<path d="M24 18.1h1.3v1.2h-1.3z" fill="#ccf"/>
<path d="M24 18.1h1.3v1.2h-1.3z" fill="none" stroke="#ccf" stroke-width=".21"/>
<path d="M29.7 31.5h1.2v1.2h-1.2z" fill="#ccf"/>
<path d="M29.7 31.5h1.2v1.2h-1.2z" fill="none" stroke="#ccf" stroke-width=".21"/>
<path d="M18.5 29.2h1.2v1.2h-1.2z" fill="#ccf"/>
<path d="M18.5 29.2h1.2v1.2h-1.2z" fill="none" stroke="#ccf" stroke-width=".21"/>
<path d="M22.6 13h2.9l-.2 .6 .9 3.3 .4 .3v.4h.2l.4 1.5 1 2.6 .3 1.5 .8 1.2v.5l-1.4-.3-.3-.6-.1-.8-.7-1.3 .4-.4-.5 .2-.1-.2 .2-.3 .1 .2v-.2l-.4-.4 .3-.4h-.4v-.4l-.6-.1-.3 .1 .4 .6v.5l.3 .4 1 2.8-.3 .3 .4 .3 .6-.2 1.9 .3v.2l-.4 .1 .1 .9 .4 .1 .7 2.4 .6 1.2v.4l.3 .3 .8 1.7-.3 .6-1-.1-1.1-.5v-.3l.5 .1 .2-.3-.2-.4-.4 .5h-.2l-.1-.7 .5-.1-.2-.6a.88 .88 0 0 0-.3-1l-.6-.6v-.7l-.3-1.1-.6-1.4-.4-.1-.1 .4 .5 1.3-.2 .4 .6 .4 .9 2.2 .5 .2v.3h-1.2l-.4-.7 .2-.2 .3 .4v-.4l-.1-.2-.6-.2-1-2.2-.1-.9-1-1.8 .1-.6h.2v-.2h-.5l-.5-1.7-.2-.1-.1-.8-.5-1.6 .4-.7h-.2l-.2 .3h-.4l-.2-.7 .5-.1-.5-.2-.1-.7-.3-.1 .1 .5-.5 .1-.3 1.1-.5 .8-1.2 2.9-.5 .6-.5 1.9-.3 .1 .1 .3 .7 .1 2.6-.8 2.8-.4 .7 1.5h-1.6l-3.3 .5-.8 .5-.8 .2-1.4 .6-.4 .7v.5l.4 .2v.2l-.8-.1-.5 1.4-.5 .1v.3l-.7 1.7v.4l-.4 .2-.3 .7h-1.2l.4-.3 .4-1.2 .3-.1v-.3a3.4 3.4 0 0 0 .7-2.6h-1l-.2-.3 .4-.3 .4-1 1.1-.7h.3l.5-.6a9 9 0 0 1 1.3-3.3l-.1-.3 .7-.4v-.3l-.3-.1v-.3l.3-.3 .2-.6 .4-.5-.1-.7 .9-.5-.4-.2 .1-.7 .6-.8 .2-.9 .5-.1-.4-.3 .9-1.2v-.7l.2-.8z" fill-rule="evenodd" fill="#fc0"/>
<g fill="#7e009a">
<path d="M38.7 29.1h1.7l.9 5.2h-1.7l-.1-.7h-1.6l-.3 .7h-1.7zM39.2 30.7l-.8 1.8h1z" fill-rule="evenodd"/>
<path d="M42.6 29.1h2l.4 3.2 1.5-3.2h2l-1 5.2h-1.4l.7-3.3-1.6 3.3h-1.1l-.3-3.3-.6 3.3h-1.5z" fill-rule="evenodd"/>
<path d="M49.2 29.1h1.6l-.8 5.2h-1.7z" fill-rule="evenodd"/>
<path d="M51.9 30a2.78 2.78 0 0 1 4.2-.1l.2 1.2h-1.6a.88 .88 0 0 0-.9-.8 .88 .88 0 0 0-.9 .8l-.2 .6a.93 .93 0 0 0 .2 1.2 .93 .93 0 0 0 1.2 .1l.4-.7h1.6a2.92 2.92 0 0 1-4.5 1.5 3.1 3.1 0 0 1 .3-3.8z" fill-rule="evenodd"/>
</g>
<path d="M13.6 66.7h30.6M13.6 82.8h33.4" fill="none" stroke="#000" stroke-width=".44"/>
<path d="M21.7 91.7h14.1M40 91.7h12.1M138.7 91.7h17.7M179 91.7h13" fill="none" stroke="#000" stroke-width=".38"/>
<text font-size="6.3" x="154.2" y="28.4">A25L080 Series</text>
<g font-size="4.9">
<text x="107.2" y="44.4">8Mbit Low Voltage, Serial Flash Memory</text>
<text x="118.5" y="52.9">With 100MHz Uniform 4KB Sectors</text>
</g>
<g font-size="4.2">
<text x="13.6" y="66">Document Title</text>
<text x="18.4" y="73">8Mbit, Low Voltage, Serial Flash Memory with 100MHz Uniform 4KB Sectors</text>
<text x="13.6" y="82.1">Revision History</text>
<text x="150.7" y="283.4">AMIC Technology Corp.</text>
</g>
<g font-size="3.5">
<text x="21.7" y="91.1">Rev. No.</text>
<text x="40" y="91.1">History</text>
<text x="138.7" y="91.1">Issue Date</text>
<text x="179" y="91.1">Remark</text>
</g>
<g font-size="3.2">
<text x="26.6" y="96">1.0</text>
<text x="26.6" y="101.3">1.1</text>
<text x="40" y="96">Initial issue</text>
<text x="40" y="101.3">Add packing description in Part Numbering Scheme</text>
<text x="138.7" y="96">April 10, 2009</text>
<text x="138.7" y="101.3">May 4, 2010</text>
<text x="182.1" y="96">Final</text>
<text x="26.6" y="106.6">1.2</text>
<text x="40" y="107">P28: Change Data Retention and Endurance value from Max.</text>
<text x="138.7" y="106.6">October 20, 2010</text>
<text x="40" y="111.9">to Min.</text>
<text x="26.6" y="117.2">1.3</text>
<text x="40" y="117.2">P.31: Change t , t</text>
<text x="68.6" y="117.2">, t</text>
<text x="74.1" y="117.2">, t</text>
<text x="80.6" y="117.2">and t</text>
<text x="91.4" y="117.2">values</text>
<text x="138.7" y="117.2">August 29, 2011</text>
<text x="26.6" y="122.5">1.4</text>
<text x="40" y="122.5">P1: Add “Provide 64Bytes Security ID (application note is available</text>
<text x="138.7" y="122.5">September 20, 2011</text>
<text x="40" y="127.8">by request)” in Features</text>
<text x="26.6" y="133.1">1.5</text>
<text x="40" y="133.1">Change t</text>
<text x="55.7" y="133.1">(typ.) from 0.15s to 0.08s</text>
<text x="138.7" y="133.1">November 15, 2011</text>
<text x="40" y="138.4">Change t</text>
<text x="40" y="143.7">Change t</text>
<text x="55.7" y="138.4">(max.) from 0.28s to 0.2s</text>
<text x="55.8" y="143.7">(typ,) from 0.7s to 0.5s</text>
<text x="40" y="148.9">Add 8-pin WSON (6*5mm) package type</text>
<text x="26.6" y="154.2">1.6</text>
<text x="40" y="154.2">P29: Change I</text>
<text x="64.5" y="154.2">(max.) from 15mA to 25mA</text>
<text x="138.7" y="154.2">March 29, 2012</text>
<text x="13.6" y="283.4">(March, 2012, Version 1.6)</text>
</g>
<g font-size="2.1">
<text x="61.2" y="117.2">W</text>
<text x="65.8" y="117.2">PP</text>
<text x="71.3" y="117.2">SE</text>
<text x="76.8" y="117.2">BE</text>
<text x="87.6" y="117.2">CE</text>
<text x="52.8" y="133.1">SE</text>
<text x="52.8" y="138.4">SE</text>
<text x="52.8" y="143.7">BE</text>
<text x="60.3" y="154.2">CC6</text>
</g>
</svg>
